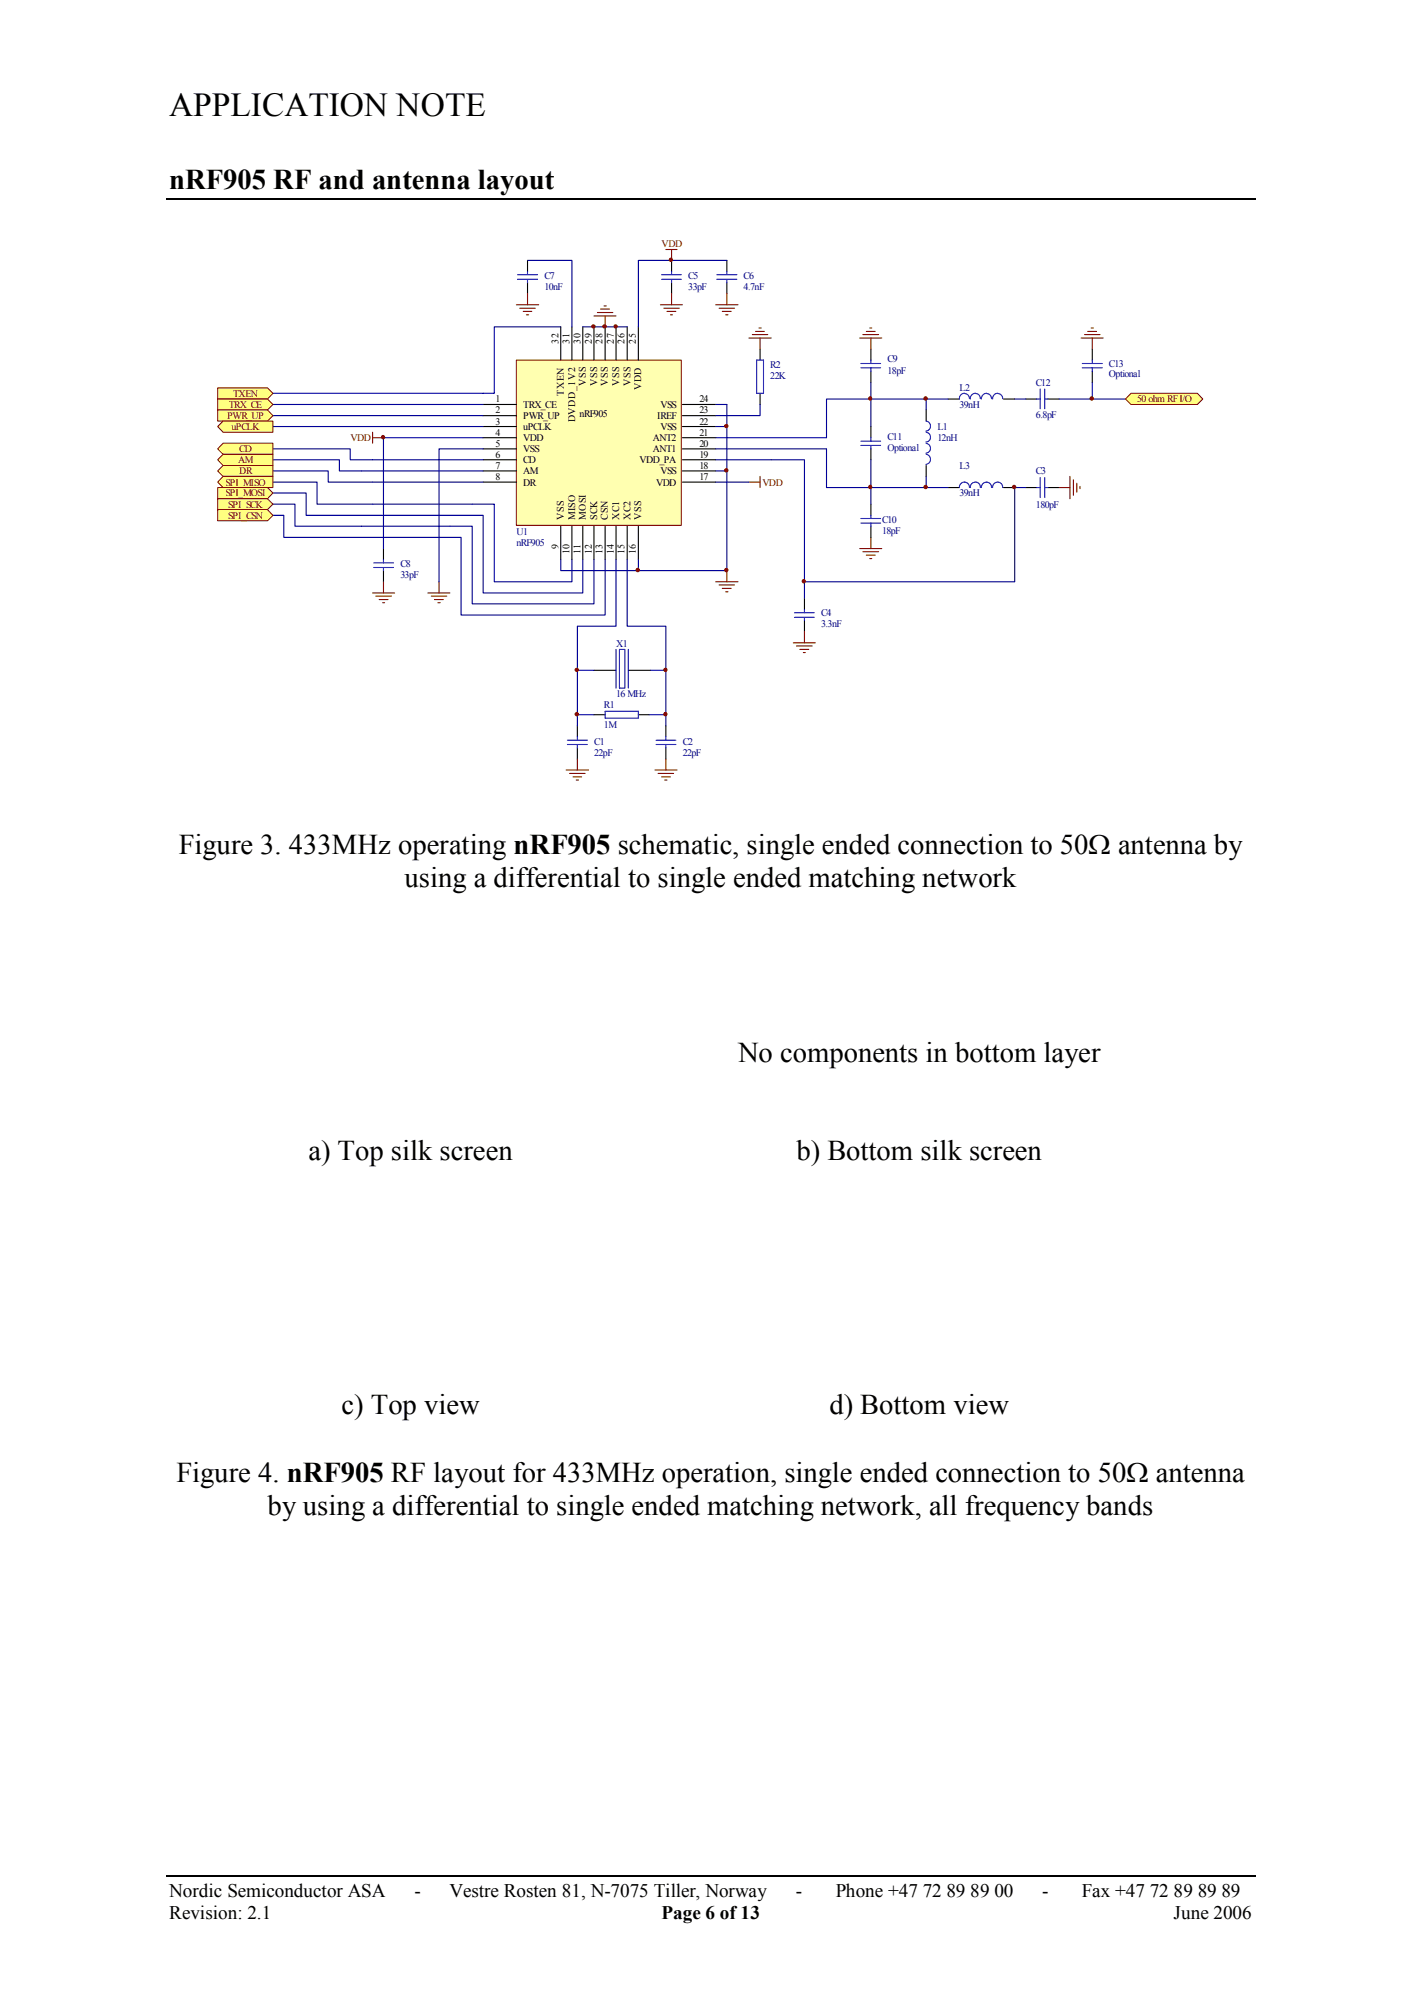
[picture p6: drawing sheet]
<svg xmlns="http://www.w3.org/2000/svg" width="210mm" height="297mm" viewBox="0 0 210 297" stroke-linecap="round" stroke-linejoin="round" font-family="sans-serif">
<path d="M24.5 29.4h161M24.5 277.2h161" fill="none" stroke="#000" stroke-width=".25"/>
<g fill="none" stroke="#000" stroke-width=".16">
<path d="M78 38.5v1.6M99.3 38.5v1.6M107.4 38.5v1.6M78 41.8v1.6M99.3 41.8v1.6M107.4 41.8v1.6M112.4 51.6v1.6M112.4 58.1v1.7M87.8 99.1h3.3M92.9 99.1h3.2M85.3 107.3v1.6M85.3 110.5v1.7"/>
<path d="M87.8 105.6h1.7M94.4 105.6h1.6M98.4 107.3v1.6M98.4 110.5v1.7"/>
</g>
<g fill="none" stroke="#00f" stroke-width=".16">
<path d="M76.5 41.3h3M76.5 40.6h3M78 40.1v.5M78 41.3v.5M97.8 41.3h2.9M97.8 40.6h2.9M99.3 40.1v.5M99.3 41.3v.5M106 41.3h2.9M106 40.6h2.9M107.4 40.1v.5M107.4 41.3v.5"/>
<path d="M111.8 53.2h1.1v4.9h-1.1zM91.1 96v5.7M91.6 96h.8v5.7h-.8zM92.9 96v5.7M83.9 109.4h2.9M83.9 110h2.9M85.3 108.9v.5M85.3 110v.5M89.5 105.1h4.9v1h-4.9zM97 109.4h2.9M97 110h2.9M98.4 108.9v.5"/>
<path d="M98.4 110v.5"/>
</g>
<g fill="none" stroke="#800000" stroke-width=".16">
<path d="M98.4 36.9h1.7M99.3 36.9v1.6M76.3 45h3.3M76.8 45.5h2.3M77.3 46h1.3M77.8 46.5h.3M78 43.4v1.6M97.6 45h3.3M98.1 45.5h2.3M98.6 46h1.3M99.1 46.5h.3M99.3 43.4v1.6"/>
<path d="M105.8 45h3.3M106.3 45.5h2.3M106.8 46h1.3M107.3 46.5h.3M107.4 43.4v1.6M83.7 113.8h3.3M84.2 114.3h2.3M84.7 114.8h1.3M85.2 115.3h.3M85.3 112.2v1.6M96.8 113.8h3.3M97.3 114.3h2.3"/>
<path d="M97.8 114.8h1.3M98.3 115.3h.3M98.4 112.2v1.6"/>
</g>
<path d="M87.8 99.1h-2.5v8.2M96.1 99.1h2.3v8.2M85.3 105.6h2.5M96 105.6h2.4" fill="none" stroke="#000080" stroke-width=".16"/>
<path d="M76.3 53.2h24.4v24.4h-24.4z" fill-rule="evenodd" fill="#ffffb0"/>
<path d="M76.3 53.2h24.4v24.4h-24.4z" fill="none" stroke="#800000" stroke-width=".15"/>
<g fill="none" stroke="#000" stroke-width=".16">
<path d="M71.4 59.8h4.9M82.9 48.3v4.9M84.5 48.3v4.9M86.1 48.3v4.9M87.8 48.3v4.9M89.5 48.3v4.9M91.1 48.3v4.9M92.7 48.3v4.9M94.4 48.3v4.9M100.9 59.8h4.9M128.7 51.6v1.6M128.7 54.9v1.6"/>
<path d="M140.2 59h1.6M148.3 59h1.7M151.6 59h1.6M154.9 59h1.6M161.5 51.6v1.6M161.5 54.9v1.6M71.4 69.6h4.9M71.4 71.2h4.9M71.4 61.4h4.9M71.4 63h4.9M71.4 64.7h4.9M71.4 66.3h4.9"/>
<path d="M71.4 67.9h4.9M82.9 77.8v4.9M84.5 77.8v4.9M86.1 77.8v4.9M87.8 77.8v4.9M89.5 77.8v4.9M91.1 77.8v4.9M92.7 77.8v4.9M94.4 77.8v4.9M100.9 69.6h4.9M100.9 71.2h4.9M100.9 61.4h4.9"/>
<path d="M100.9 63h4.9M100.9 64.7h4.9M100.9 66.3h4.9M100.9 67.9h4.9M128.7 63v1.7M128.7 66.3v1.6M128.7 74.5v1.7M128.7 77.8v1.6M136.9 60.6v1.6M136.9 68.8v1.6M140.2 72.1h1.6M148.3 72.1h1.7"/>
<path d="M151.6 72.1h1.6M154.9 72.1h1.6M56.7 81.1v1.6M56.7 84.3v1.7M118.9 88.4v1.7M118.9 91.7v1.6"/>
</g>
<g fill="none" stroke="#800000" stroke-width=".16">
<path d="M87.8 46.7h3.3M88.3 46.2h2.3M88.8 45.7h1.3M89.3 45.2h.3M89.5 46.7v1.6M110.7 50h3.3M111.2 49.4h2.3M111.7 49h1.3M112.2 48.5h.3M112.4 50v1.6M127.1 50h3.2M127.6 49.4h2.3"/>
<path d="M128.1 49h1.3M128.6 48.5h.3M128.7 50v1.6M159.8 50h3.3M160.3 49.4h2.3M160.8 49h1.3M161.3 48.5h.3M161.5 50v1.6M55.1 63.9v1.6M55.1 64.7h1.6M110.7 71.2h1.7M112.4 70.4v1.7"/>
<path d="M128.7 79.4v1.7M156.5 72.1h1.7M158.2 70.4v3.3M158.7 70.9v2.3M159.2 71.4v1.3M159.6 71.9v.3M55.1 87.6h3.2M55.5 88.1h2.4M56 88.6h1.4M56.6 89.1h.3M56.7 86v1.6M63.2 87.6h3.3"/>
<path d="M63.8 88.1h2.2M64.2 88.6h1.3M64.7 89.1h.4M64.9 86v1.6M105.8 86h3.3M106.3 86.4h2.3M106.8 87h1.3M107.3 87.5h.3M107.4 84.3v1.7M117.3 95h3.2M117.7 95.5h2.4M118.2 96h1.3"/>
<path d="M118.7 96.4h.3M118.9 93.3v1.7M127.1 81.1h3.2M127.6 81.5h2.3M128.1 82h1.3M128.6 82.5h.3"/>
</g>
<g fill="none" stroke="#000080" stroke-width=".16">
<path d="M78 38.5h6.5v9.8M107.4 38.5h-13v9.8M40.3 59.8h31.1M82.9 48.3h-9.8v9.8h-32.8M86.1 48.3h6.6M105.8 59.8h1.6v3.2h-1.6M112.4 59.8v1.6h-6.6M128.7 56.5v6.5M136.9 59v1.6M140.2 59h-18v5.7h-16.4M150 59h1.6M156.5 59h9.9"/>
<path d="M161.5 56.5v2.5M40.3 71.2h6.6v3.3h26.2v11.5h11.4v-3.3M40.3 72.9h5v3.3h26.1v11.4h14.7v-4.9M40.3 74.5h3.3v3.3h26.2v11.4h18v-6.5M40.3 69.6h8.2v1.6h22.9M40.3 67.9h9.9v1.7h21.2M40.3 66.3h11.5v1.6h19.6M40.3 76.2h1.7v3.2h26.2v11.5h21.3v-8.2M40.3 61.4h31.1M40.3 63h31.1M71.4 66.3h-6.5v19.7M71.4 64.7h-14.7v16.4"/>
<path d="M105.8 66.3h16.4v5.8h18M105.8 67.9h13.1v18.1h31.1v-13.9h1.6M105.8 71.2h4.9M107.4 63v6.6h-1.6M107.4 69.6v14.7h-13M128.7 67.9v6.6M136.9 70.4v1.7M82.9 82.7v1.6h11.5M91.1 82.7v9.8h-5.8v6.6M92.7 82.7v9.8h5.7v6.6M94.4 82.7v1.6M118.9 86v2.4"/>
</g>
<g fill="none" stroke="#00f" stroke-width=".16">
<path d="M127.3 53.7h2.9M127.3 54.4h2.9M128.7 53.2v.5M128.7 54.4v.5M143.3 58.9a.75 .75 0 0 0-.8-.8 .75 .75 0 0 0-.7 .9M144.9 58.9a.73 .73 0 0 0-.7-.8 .73 .73 0 0 0-.7 .9M146.6 58.9a.75 .75 0 0 0-.8-.8 .75 .75 0 0 0-.7 .9M148.2 58.9a.75 .75 0 0 0-.8-.8 .75 .75 0 0 0-.7 .9M153.2 59h.6M153.8 57.5v2.9M154.4 57.5v2.9M154.4 59h.5"/>
<path d="M160 53.7h2.9M160 54.4h2.9M161.5 53.2v.5M161.5 54.4v.5M127.3 65.8h2.9M127.3 65.2h2.9M127.3 77.3h2.9M127.3 76.6h2.9M128.7 64.7v.5M128.7 65.8v.5M128.7 76.2v.4M128.7 77.3v.5"/>
<path d="M136.9 62.2a.75 .75 0 0 1 .6 .8 .75 .75 0 0 1-.6 .7M136.9 63.9a.72 .72 0 0 1 .6 .7 .72 .72 0 0 1-.6 .7M136.9 65.5a.72 .72 0 0 1 .6 .8 .72 .72 0 0 1-.6 .7M136.9 67.1a.75 .75 0 0 1 .6 .8 .75 .75 0 0 1-.6 .7M141.8 72.1a.74 .74 0 0 1 .8-.9 .74 .74 0 0 1 .7 .9M143.5 72.1a.72 .72 0 0 1 .7-.9 .72 .72 0 0 1 .7 .9M145.1 72.1a.74 .74 0 0 1 .7-.9 .74 .74 0 0 1 .8 .9M146.7 72.1a.74 .74 0 0 1 .8-.9 .74 .74 0 0 1 .7 .9M153.2 72.1h.6M153.8 70.6v2.9M154.4 72.1h.5M154.4 70.6v2.9"/>
<path d="M55.2 83.9h3M55.2 83.2h3M56.7 82.7v.5M56.7 83.9v.4M117.4 91.2h3M117.4 90.6h3M118.9 90.1v.5M118.9 91.2v.5"/>
</g>
<circle cx="98.3" cy="105.5" r=".25" fill="#800000"/>
<circle cx="98.3" cy="105.5" r=".25" fill="none" stroke="#800000" stroke-width=".15"/>
<circle cx="85.3" cy="105.5" r=".25" fill="#800000"/>
<circle cx="85.3" cy="105.5" r=".25" fill="none" stroke="#800000" stroke-width=".15"/>
<circle cx="85.3" cy="99" r=".25" fill="#800000"/>
<circle cx="85.3" cy="99" r=".25" fill="none" stroke="#800000" stroke-width=".15"/>
<path d="M98.2 98.8h.3l.1 .2-.1 .2h-.3z" fill-rule="evenodd" fill="#800000"/>
<path d="M98.2 98.8h.3l.1 .2-.1 .2h-.3z" fill="none" stroke="#800000" stroke-width=".15"/>
<path d="M90.8 48.1h.4v.3l-.2 .1-.2-.1z" fill-rule="evenodd" fill="#800000"/>
<path d="M90.8 48.1h.4v.3l-.2 .1-.2-.1z" fill="none" stroke="#800000" stroke-width=".15"/>
<circle cx="89.4" cy="48.2" r=".25" fill="#800000"/>
<circle cx="89.4" cy="48.2" r=".25" fill="none" stroke="#800000" stroke-width=".15"/>
<circle cx="87.7" cy="48.2" r=".25" fill="#800000"/>
<circle cx="87.7" cy="48.2" r=".25" fill="none" stroke="#800000" stroke-width=".15"/>
<circle cx="107.4" cy="84.2" r=".25" fill="#800000"/>
<circle cx="107.4" cy="84.2" r=".25" fill="none" stroke="#800000" stroke-width=".15"/>
<circle cx="107.4" cy="63" r=".25" fill="#800000"/>
<circle cx="107.4" cy="63" r=".25" fill="none" stroke="#800000" stroke-width=".15"/>
<circle cx="107.4" cy="69.5" r=".25" fill="#800000"/>
<circle cx="107.4" cy="69.5" r=".25" fill="none" stroke="#800000" stroke-width=".15"/>
<circle cx="94.3" cy="84.2" r=".26" fill="#800000"/>
<circle cx="94.3" cy="84.2" r=".26" fill="none" stroke="#800000" stroke-width=".15"/>
<circle cx="128.6" cy="58.9" r=".24" fill="#800000"/>
<circle cx="128.6" cy="58.9" r=".24" fill="none" stroke="#800000" stroke-width=".15"/>
<circle cx="128.6" cy="72" r=".24" fill="#800000"/>
<circle cx="128.6" cy="72" r=".24" fill="none" stroke="#800000" stroke-width=".15"/>
<circle cx="136.8" cy="58.9" r=".25" fill="#800000"/>
<circle cx="136.8" cy="58.9" r=".25" fill="none" stroke="#800000" stroke-width=".15"/>
<circle cx="136.8" cy="72" r=".25" fill="#800000"/>
<circle cx="136.8" cy="72" r=".25" fill="none" stroke="#800000" stroke-width=".15"/>
<circle cx="118.8" cy="85.9" r=".24" fill="#800000"/>
<circle cx="118.8" cy="85.9" r=".24" fill="none" stroke="#800000" stroke-width=".15"/>
<circle cx="56.6" cy="64.6" r=".24" fill="#800000"/>
<circle cx="56.6" cy="64.6" r=".24" fill="none" stroke="#800000" stroke-width=".15"/>
<circle cx="161.4" cy="58.9" r=".25" fill="#800000"/>
<circle cx="161.4" cy="58.9" r=".25" fill="none" stroke="#800000" stroke-width=".15"/>
<path d="M167.2 58.1h9.8l.8 .9-.8 .8h-9.8l-.8-.8z" fill-rule="evenodd" fill="#ffff80"/>
<path d="M167.2 58.1h9.8l.8 .9-.8 .8h-9.8l-.8-.8z" fill="none" stroke="#800000" stroke-width=".15"/>
<path d="M32.2 57.3h7.3l.8 .8-.8 .9h-7.3z" fill-rule="evenodd" fill="#ffff80"/>
<path d="M32.2 57.3h7.3l.8 .8-.8 .9h-7.3z" fill="none" stroke="#800000" stroke-width=".15"/>
<path d="M32.2 59h7.3l.8 .8-.8 .8h-7.3z" fill-rule="evenodd" fill="#ffff80"/>
<path d="M32.2 59h7.3l.8 .8-.8 .8h-7.3z" fill="none" stroke="#800000" stroke-width=".15"/>
<path d="M32.2 60.6h7.3l.8 .8-.8 .8h-7.3z" fill-rule="evenodd" fill="#ffff80"/>
<path d="M32.2 60.6h7.3l.8 .8-.8 .8h-7.3z" fill="none" stroke="#800000" stroke-width=".15"/>
<path d="M33 65.5h7.3v1.6h-7.3l-.8-.8z" fill-rule="evenodd" fill="#ffff80"/>
<path d="M33 65.5h7.3v1.6h-7.3l-.8-.8z" fill="none" stroke="#800000" stroke-width=".15"/>
<path d="M32.2 67.9l.8-.8h7.3v1.7h-7.3z" fill-rule="evenodd" fill="#ffff80"/>
<path d="M32.2 67.9l.8-.8h7.3v1.7h-7.3z" fill="none" stroke="#800000" stroke-width=".15"/>
<path d="M32.2 69.6l.8-.8h7.3v1.6h-7.3z" fill-rule="evenodd" fill="#ffff80"/>
<path d="M32.2 69.6l.8-.8h7.3v1.6h-7.3z" fill="none" stroke="#800000" stroke-width=".15"/>
<path d="M33 70.4h7.3v1.7h-7.3l-.8-.9z" fill-rule="evenodd" fill="#ffff80"/>
<path d="M33 70.4h7.3v1.7h-7.3l-.8-.9z" fill="none" stroke="#800000" stroke-width=".15"/>
<path d="M32.2 72.1h7.3l.8 .8-.8 .8h-7.3z" fill-rule="evenodd" fill="#ffff80"/>
<path d="M32.2 72.1h7.3l.8 .8-.8 .8h-7.3z" fill="none" stroke="#800000" stroke-width=".15"/>
<path d="M32.2 73.7h7.3l.8 .8-.8 .8h-7.3z" fill-rule="evenodd" fill="#ffff80"/>
<path d="M32.2 73.7h7.3l.8 .8-.8 .8h-7.3z" fill="none" stroke="#800000" stroke-width=".15"/>
<path d="M32.2 75.3h7.3l.8 .9-.8 .8h-7.3z" fill-rule="evenodd" fill="#ffff80"/>
<path d="M32.2 75.3h7.3l.8 .9-.8 .8h-7.3z" fill="none" stroke="#800000" stroke-width=".15"/>
<path d="M32.2 63l.8-.8h7.3v1.7h-7.3z" fill-rule="evenodd" fill="#ffff80"/>
<path d="M32.2 63l.8-.8h7.3v1.7h-7.3z" fill="none" stroke="#800000" stroke-width=".15"/>
<circle cx="99.2" cy="38.4" r=".24" fill="#800000"/>
<circle cx="99.2" cy="38.4" r=".24" fill="none" stroke="#800000" stroke-width=".15"/>
<circle cx="149.9" cy="72" r=".25" fill="#800000"/>
<circle cx="149.9" cy="72" r=".25" fill="none" stroke="#800000" stroke-width=".15"/>
<text font-size="5" x="25" y="17.2">APPLICATION NOTE</text>
<g font-size="4.2">
<text x="25" y="28">nRF905 RF and antenna layout</text>
<text x="26.4" y="126.2">Figure 3. 433MHz operating nRF905 schematic, single ended connection to 50Ω antenna by</text>
<text x="59.8" y="131.1">using a differential to single ended matching network</text>
<text x="109.1" y="156.9">No components in bottom layer</text>
<text x="45.6" y="171.5">a) Top silk screen</text>
<text x="117.7" y="171.5">b) Bottom silk screen</text>
<text x="50.5" y="208.9">c) Top view</text>
<text x="122.6" y="208.9">d) Bottom view</text>
<text x="26.1" y="219">Figure 4. nRF905 RF layout for 433MHz operation, single ended connection to 50Ω antenna</text>
<text x="39.5" y="223.9">by using a differential to single ended matching network, all frequency bands</text>
</g>
<g font-size="2.8">
<text x="25" y="280.3">Nordic Semiconductor ASA</text>
<text x="61.3" y="280.3">-</text>
<text x="66.4" y="280.3">Vestre Rosten 81, N-7075 Tiller, Norway</text>
<text x="117.6" y="280.3">-</text>
<text x="123.5" y="280.3">Phone +47 72</text>
<text x="139.9" y="280.3">89 89 00</text>
<text x="154.1" y="280.3">-</text>
<text x="159.9" y="280.3">Fax +47 72 89 89 89</text>
<text x="25" y="283.5">Revision: 2.1</text>
<text x="97.8" y="283.5">Page 6 of 13</text>
<text x="173.5" y="283.5">June 2006</text>
</g>
<g font-size="1.5" fill="#000080">
<text x="80.5" y="41.3">C7</text>
<text x="101.7" y="41.3">C5</text>
<text x="109.9" y="41.3">C6</text>
<text x="80.5" y="42.9">10nF</text>
<text x="101.7" y="42.9">33pF</text>
<text x="109.9" y="42.9">4.7nF</text>
<text x="131.2" y="53.6">C9</text>
<text x="113.8" y="54.4">R2</text>
<text x="113.8" y="56">22K</text>
<text x="131.2" y="55.2">18pF</text>
<text x="141.8" y="57.8">L2</text>
<text x="153.1" y="57">C12</text>
<text x="163.9" y="54.2">C13</text>
<text x="163.9" y="55.7">Optional</text>
<text x="131.2" y="65">C11</text>
<text x="138.6" y="63.5">L1</text>
<text x="138.6" y="65.2">12nH</text>
<text x="141.8" y="60.3">39nH</text>
<text x="153.1" y="61.8">6.8pF</text>
<text x="131.2" y="66.7">Optional</text>
<text x="141.8" y="69.3">L3</text>
<text x="153.1" y="70.1">C3</text>
<text x="130.4" y="77.3">C10</text>
<text x="141.8" y="73.4">39nH</text>
<text x="153.1" y="75">180pF</text>
<text x="59.2" y="83.9">C8</text>
<text x="76.4" y="79.1">U1</text>
<text x="76.4" y="80.7">nRF905</text>
<text x="130.4" y="79">18pF</text>
<text x="59.2" y="85.5">33pF</text>
<text x="91.1" y="95.6">X1</text>
<text x="121.4" y="91.1">C4</text>
<text x="121.4" y="92.7">3.3nF</text>
<text x="89.3" y="104.6">R1</text>
<text x="89.3" y="107.6">1M</text>
<text x="91.1" y="103">16 MHz</text>
<text x="87.8" y="110.1">C1</text>
<text x="87.8" y="111.7">22pF</text>
<text x="100.9" y="110.1">C2</text>
<text x="100.9" y="111.7">22pF</text>
</g>
<g font-size="1.5" fill="#800000">
<text x="97.8" y="36.5">VDD</text>
<text x="34.5" y="58.6">TXEN</text>
<text x="168.1" y="59.5">50 ohm RF I/O</text>
<text x="33.6" y="61.9">PWR_UP</text>
<text x="33.8" y="60.3">TRX_CE</text>
<text x="34.2" y="63.5">uPCLK</text>
<text x="51.8" y="65.2">VDD</text>
<text x="33.3" y="71.8">SPI_MISO</text>
<text x="35.2" y="68.5">AM</text>
<text x="35.3" y="66.8">CD</text>
<text x="35.3" y="70.1">DR</text>
<text x="112.7" y="71.8">VDD</text>
<text x="33.3" y="73.4">SPI_MOSI</text>
<text x="33.7" y="75">SPI_SCK</text>
<text x="33.7" y="76.7">SPI_CSN</text>
</g>
<g font-size="1.5">
<text x="82.5" y="50.8" transform="rotate(-90 82.5 50.8)">32</text>
<text x="84.2" y="50.8" transform="rotate(-90 84.2 50.8)">31</text>
<text x="85.8" y="50.8" transform="rotate(-90 85.8 50.8)">30</text>
<text x="87.5" y="50.8" transform="rotate(-90 87.5 50.8)">29</text>
<text x="89.1" y="50.8" transform="rotate(-90 89.1 50.8)">28</text>
<text x="90.7" y="50.8" transform="rotate(-90 90.7 50.8)">27</text>
<text x="92.3" y="50.8" transform="rotate(-90 92.3 50.8)">26</text>
<text x="94" y="50.8" transform="rotate(-90 94 50.8)">25</text>
<text x="73.2" y="59.5">1</text>
<text x="83.4" y="58.5" transform="rotate(-90 83.4 58.5)">TXEN</text>
<text x="86.6" y="57" transform="rotate(-90 86.6 57)">VSS</text>
<text x="88.3" y="57" transform="rotate(-90 88.3 57)">VSS</text>
<text x="89.9" y="57" transform="rotate(-90 89.9 57)">VSS</text>
<text x="91.5" y="57" transform="rotate(-90 91.5 57)">VSS</text>
<text x="93.2" y="57" transform="rotate(-90 93.2 57)">VSS</text>
<text x="94.8" y="57.7" transform="rotate(-90 94.8 57.7)">VDD</text>
<text x="103.4" y="59.5">24</text>
<text x="73.2" y="61.1">2</text>
<text x="73.2" y="62.7">3</text>
<text x="73.2" y="64.4">4</text>
<text x="73.2" y="66">5</text>
<text x="77.3" y="60.3">TRX_CE</text>
<text x="77.3" y="61.9">PWR_UP</text>
<text x="77.3" y="63.5">uPCLK</text>
<text x="77.3" y="65.2">VDD</text>
<text x="85" y="62.4" transform="rotate(-90 85 62.4)">DVDD_1V2</text>
<text x="85.7" y="61.6">nRF905</text>
<text x="96.5" y="65.2">ANT2</text>
<text x="97.2" y="61.9">IREF</text>
<text x="97.6" y="60.3">VSS</text>
<text x="97.6" y="63.5">VSS</text>
<text x="103.4" y="61.1">23</text>
<text x="103.4" y="62.7">22</text>
<text x="103.4" y="66">20</text>
<text x="103.4" y="64.4">21</text>
<text x="73.2" y="67.6">6</text>
<text x="73.2" y="69.3">7</text>
<text x="73.2" y="70.9">8</text>
<text x="77.3" y="66.8">VSS</text>
<text x="77.3" y="68.5">CD</text>
<text x="77.3" y="70.1">AM</text>
<text x="77.3" y="71.8">DR</text>
<text x="94.5" y="68.5">VDD_PA</text>
<text x="96.5" y="66.8">ANT1</text>
<text x="97" y="71.8">VDD</text>
<text x="97.6" y="70.1">VSS</text>
<text x="103.4" y="69.3">18</text>
<text x="103.4" y="70.9">17</text>
<text x="103.4" y="67.6">19</text>
<text x="83.4" y="76.8" transform="rotate(-90 83.4 76.8)">VSS</text>
<text x="85" y="76.8" transform="rotate(-90 85 76.8)">MISO</text>
<text x="86.6" y="76.8" transform="rotate(-90 86.6 76.8)">MOSI</text>
<text x="88.3" y="76.8" transform="rotate(-90 88.3 76.8)">SCK</text>
<text x="89.9" y="76.8" transform="rotate(-90 89.9 76.8)">CSN</text>
<text x="91.5" y="76.8" transform="rotate(-90 91.5 76.8)">XC1</text>
<text x="93.2" y="76.8" transform="rotate(-90 93.2 76.8)">XC2</text>
<text x="94.8" y="76.8" transform="rotate(-90 94.8 76.8)">VSS</text>
<text x="82.5" y="81.1" transform="rotate(-90 82.5 81.1)">9</text>
<text x="84.2" y="81.9" transform="rotate(-90 84.2 81.9)">10</text>
<text x="85.8" y="81.9" transform="rotate(-90 85.8 81.9)">11</text>
<text x="87.5" y="81.9" transform="rotate(-90 87.5 81.9)">12</text>
<text x="89.1" y="81.9" transform="rotate(-90 89.1 81.9)">13</text>
<text x="90.7" y="81.9" transform="rotate(-90 90.7 81.9)">14</text>
<text x="92.3" y="81.9" transform="rotate(-90 92.3 81.9)">15</text>
<text x="94" y="81.9" transform="rotate(-90 94 81.9)">16</text>
</g>
</svg>
